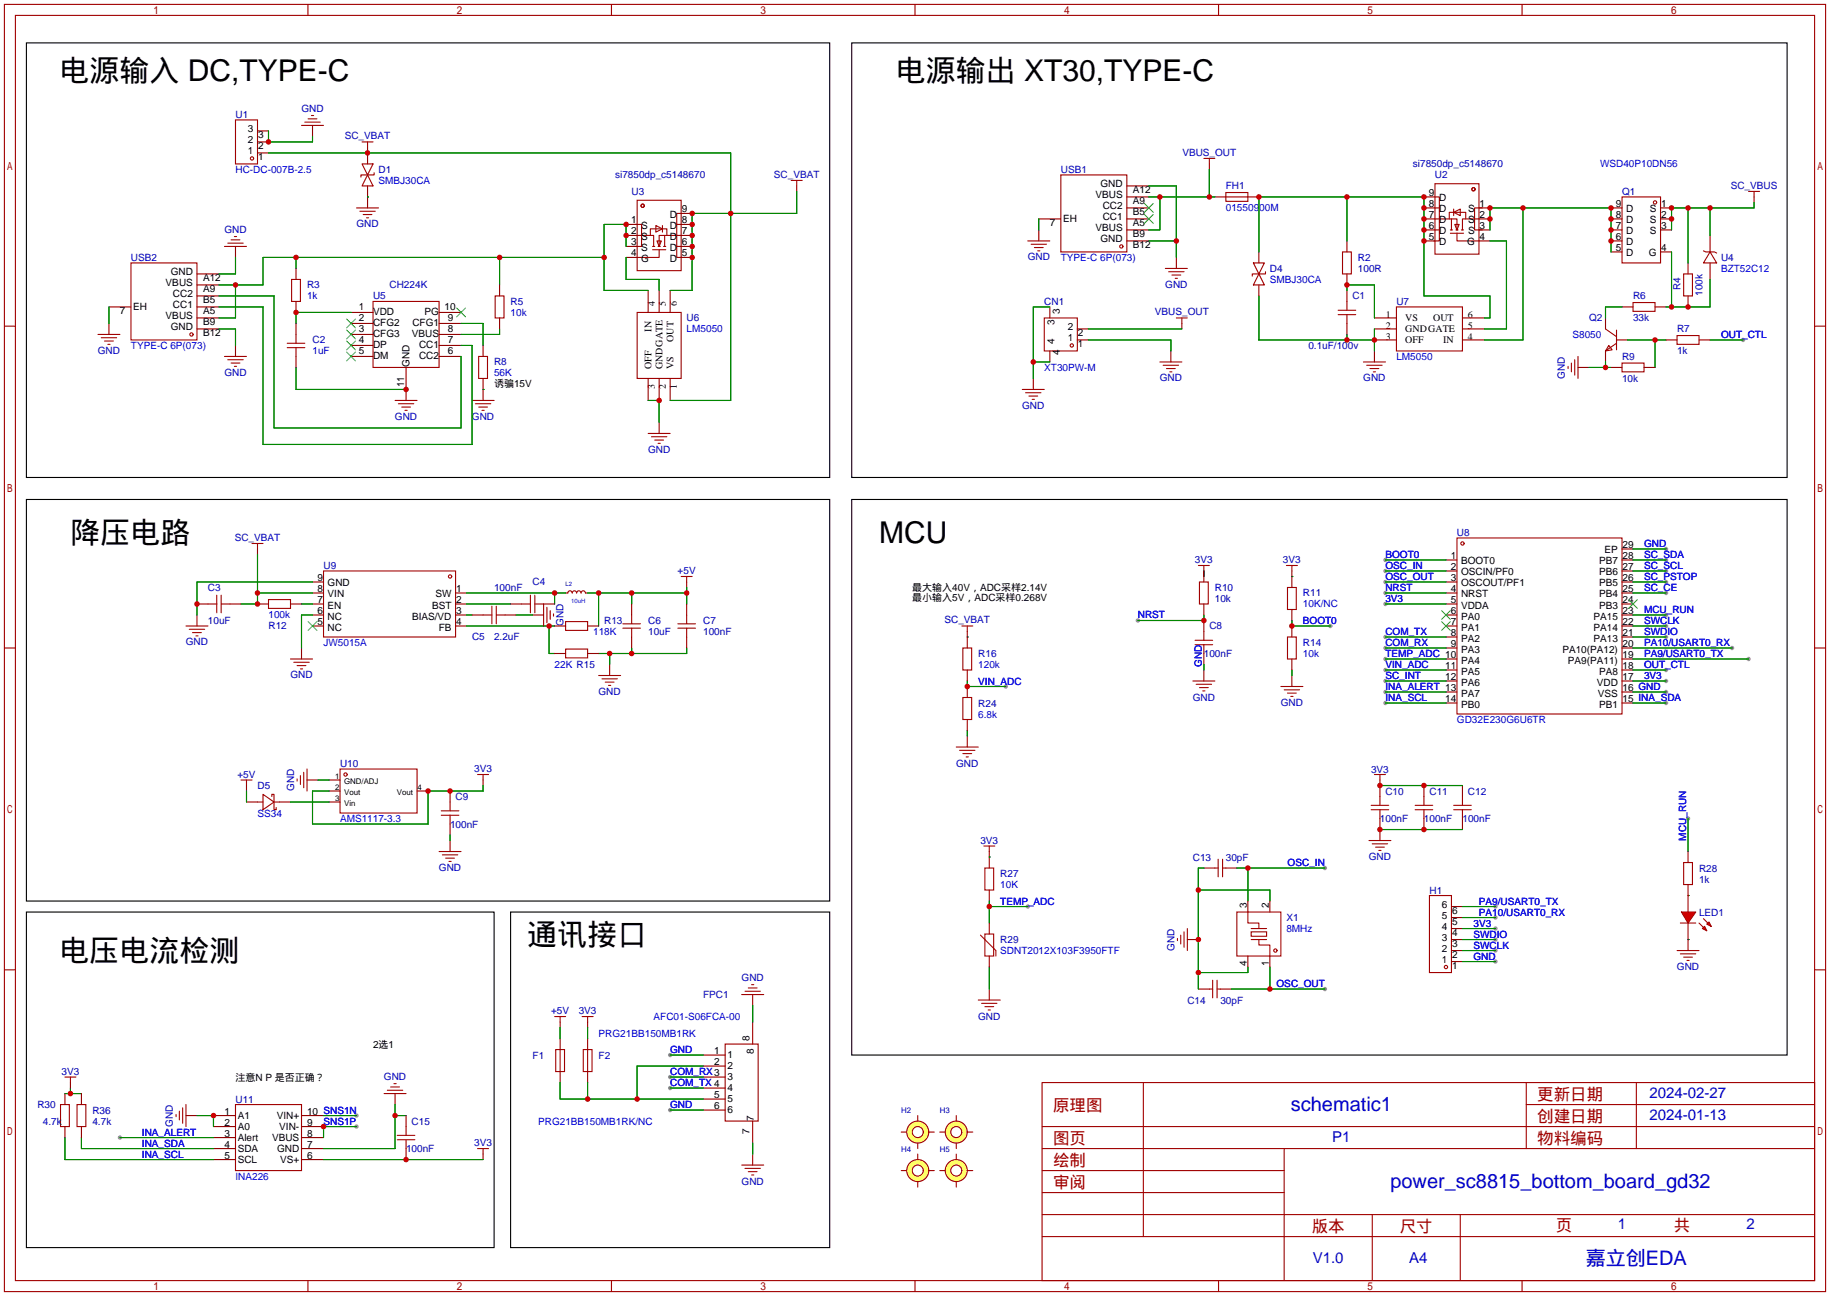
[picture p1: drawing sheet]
<svg xmlns="http://www.w3.org/2000/svg" width="422mm" height="299mm" viewBox="0 0 422 299" stroke-linecap="round" stroke-linejoin="round" font-family="sans-serif">
<g fill="#999">
<circle cx="384.6" cy="147.1" r=".51"/>
<circle cx="384.6" cy="144.5" r=".51"/>
<circle cx="262.6" cy="143.3" r=".51"/>
<circle cx="305.8" cy="228.3" r=".51"/>
<circle cx="305.8" cy="200.4" r=".51"/>
<circle cx="319.8" cy="134.4" r=".51"/>
<circle cx="319.8" cy="131.8" r=".51"/>
<circle cx="319.8" cy="129.3" r=".51"/>
<circle cx="319.8" cy="152.1" r=".51"/>
<circle cx="319.8" cy="154.7" r=".51"/>
<circle cx="319.8" cy="159.8" r=".51"/>
<circle cx="319.8" cy="157.2" r=".51"/>
<circle cx="319.8" cy="147.1" r=".51"/>
<circle cx="319.8" cy="149.6" r=".51"/>
<circle cx="384.6" cy="129.3" r=".51"/>
<circle cx="384.6" cy="131.8" r=".51"/>
<circle cx="307.1" cy="144.5" r=".51"/>
<circle cx="319.8" cy="136.9" r=".51"/>
<circle cx="319.8" cy="162.3" r=".51"/>
<circle cx="384.6" cy="159.8" r=".51"/>
<circle cx="384.6" cy="157.2" r=".51"/>
<circle cx="319.8" cy="139.4" r=".51"/>
<circle cx="384.6" cy="126.7" r=".51"/>
<circle cx="384.6" cy="162.3" r=".51"/>
<circle cx="384.6" cy="136.9" r=".51"/>
<circle cx="384.6" cy="134.4" r=".51"/>
<circle cx="384.6" cy="154.7" r=".51"/>
<circle cx="399.8" cy="149.6" r=".51"/>
<circle cx="403.6" cy="152.1" r=".51"/>
<circle cx="384.6" cy="142" r=".51"/>
<circle cx="402.3" cy="78.5" r=".51"/>
<circle cx="27.7" cy="262.6" r=".51"/>
<circle cx="154.7" cy="243.6" r=".51"/>
<circle cx="154.7" cy="256.3" r=".51"/>
<circle cx="154.7" cy="248.7" r=".51"/>
<circle cx="154.7" cy="251.2" r=".51"/>
<circle cx="82.3" cy="257.6" r=".51"/>
<circle cx="82.3" cy="260.1" r=".51"/>
<circle cx="389.6" cy="189" r=".51"/>
<circle cx="237.2" cy="209.3" r=".51"/>
<circle cx="232.2" cy="158.5" r=".51"/>
<circle cx="345.2" cy="216.9" r=".51"/>
<circle cx="345.2" cy="219.5" r=".51"/>
<circle cx="345.2" cy="222" r=".51"/>
<circle cx="345.2" cy="214.4" r=".51"/>
<circle cx="345.2" cy="211.8" r=".51"/>
<circle cx="345.2" cy="209.3" r=".51"/>
</g>
<g fill="none" stroke="#a10000" stroke-width=".25">
<path d="M1 1h420.4v297.2h-420.4zM3.6 3.6h415.2v292.1h-415.2zM71.1 1v2.6M141.1 1v2.6M211.2 1v2.6M281.3 1v2.6M351.3 1v2.6M1 75.3h2.6M418.8 75.3h2.6M276.6 130.6h2.5M277.9 130.6v1.2M296.9 130.6h2.6"/>
<path d="M298.2 130.6v1.2M336.3 124.2h38.1v40.6h-38.1zM1 149.6h2.6M275.3 157.2h5.1M275.8 148.8h4.1M275.8 147.8h4.1M276.1 158h3.6M276.9 158.7h2M277.6 159.5h.5M277.9 145.8v2M277.9 148.8v2.1M295.7 158.5h5"/>
<path d="M296.4 159.3h3.6M418.8 149.6h2.6M297.2 160h2M297.9 160.8h.5M317.2 178.8h2.6M318.5 178.8v1.3M281.2 198.4v4M282.2 198.4v4M316 194.1h5.1M316.5 186.9h4M316.5 185.9h4M316.7 194.8h3.6"/>
<path d="M317.5 195.6h2M318.3 196.3h.5M318.5 183.9v2M318.5 186.9v2.1M326.6 186.9h4.1M326.6 185.9h4.1M328.7 183.9v2M328.7 186.9v2.1M335.5 186.9h4.1M335.5 185.9h4.1M337.6 183.9v2M337.6 186.9v2.1"/>
<path d="M271.8 216.7v.5M272.5 215.9v2M273.3 215.1v3.6M274.1 214.4v5.1M280.4 200.4h.8M282.2 200.4h.8M387.1 219.5h5.1M1 223.9h2.6M279.1 228.3h.8M279.9 226.3v4.1M280.9 226.3v4.1M280.9 228.3h.8"/>
<path d="M387.9 220.2h3.5M388.6 221h2.1M389.4 221.7h.5M418.8 223.9h2.6M211.8 257.6v7.6M240.5 249.9h178.3v45.8h-178.3zM263.9 249.9v35.6M352.3 249.9v15.3M352.3 255h66.5M377.7 249.9v15.3M208 261.4h7.6M240.5 270.3h55.9"/>
<path d="M240.5 265.2h178.3M240.5 275.3h55.9M240.5 260.1h178.3M296.4 265.2v30.5M71.1 295.7v2.5M141.1 295.7v2.5M211.2 295.7v2.5M240.5 285.5h178.3M240.5 280.4h178.3M281.3 295.7v2.5M316.7 280.4v15.3M337.1 280.4v15.3"/>
<path d="M351.3 295.7v2.5"/>
<circle cx="337.6" cy="125.5" r=".38"/>
</g>
<g fill="none" stroke="#870000" stroke-width=".25">
<path d="M277.9 131.8v1.3M298.2 131.8v1.3M333.8 129.3h2.5M333.8 131.8h2.5M333.8 134.4h2.5M333.8 136.9h2.5M333.8 139.4h2.5M374.4 129.3h2.5M374.4 131.8h2.5M374.4 134.4h2.5M374.4 136.9h2.5M374.4 139.4h2.5"/>
<path d="M374.4 126.7h2.5M277.9 143.3v2.5M277.9 150.9v2.5M277.9 154.7v2.5M298.2 156v2.5M333.8 142h2.5M333.8 144.5h2.5M333.8 147.1h2.5M333.8 149.6h2.5M333.8 152.1h2.5M333.8 154.7h2.5M333.8 157.2h2.5"/>
<path d="M333.8 159.8h2.5M374.4 142h2.5M374.4 144.5h2.5M374.4 147.1h2.5M374.4 149.6h2.5M374.4 152.1h2.5M374.4 154.7h2.5M374.4 157.2h2.5M374.4 159.8h2.5M333.8 162.3h2.5M374.4 162.3h2.5M318.5 180.1v3.8"/>
<path d="M318.5 189v5.1M328.7 181.4v2.5M328.7 189v2.5M337.6 181.4v2.5M337.6 189v2.5M274.1 216.9h2.5M277.9 200.4h2.5M283 200.4h2.5M389.6 216.9v2.6M276.6 228.3h2.5M281.7 228.3h2.5"/>
</g>
<path d="M375.9 138.4l2.1 2.1M378 138.4l-2.1 2.1M332.7 141l2.1 2M332.7 143.5l2.1 2M334.8 141l-2.1 2M334.8 143.5l-2.1 2" fill="none" stroke="#3c3" stroke-width=".25"/>
<g fill="none" stroke="#008700" stroke-width=".25">
<path d="M277.9 131.8v1.3M298.2 133.1h.1M319.8 134.4h14M319.8 131.8h14M319.8 129.3h14M319.8 136.9h14M319.8 139.4h14M376.9 134.4h7.7M376.9 131.8h7.7M376.9 129.3h7.7M376.9 136.9h7.7M376.9 126.7h7.7"/>
<path d="M277.9 142v1.3h-15.3M298.2 143.3v1.2h8.9M298.2 154.7v1.3M319.8 147.1h14M319.8 152.1h14M319.8 154.7h14M319.8 159.8h14M319.8 157.2h14M319.8 149.6h14M376.9 147.1h7.7M376.9 144.5h7.7M376.9 152.1h26.7"/>
<path d="M376.9 154.7h7.7M376.9 159.8h7.7M376.9 157.2h7.7M376.9 149.6h22.9M376.9 142h7.7M319.8 162.3h14M376.9 162.3h7.7M318.5 181.4h19.1M318.5 191.5h19.1M276.6 205.5h16.5v2.5M277.9 200.4h-1.3v27.9M285.5 200.4h20.3"/>
<path d="M288 200.4v7.6M389.6 216.9h.1M389.6 206.8h.1M284.2 228.3h21.6M288 223.3v1.2h-11.4M293.1 223.3v5"/>
</g>
<circle cx="211.8" cy="261.4" r="2.54" fill="#ff6" stroke="#a10000" stroke-width=".25"/>
<circle cx="211.8" cy="261.4" r="1.27" fill="#fff" stroke="#a10000" stroke-width=".25"/>
<path d="M220.7 257.6v7.6M216.9 261.4h7.6" fill="none" stroke="#a10000" stroke-width=".25"/>
<circle cx="220.7" cy="261.4" r="2.54" fill="#ff6" stroke="#a10000" stroke-width=".25"/>
<circle cx="220.7" cy="261.4" r="1.27" fill="#fff" stroke="#a10000" stroke-width=".25"/>
<path d="M216.9 270.3h7.6M220.7 266.4v7.7" fill="none" stroke="#a10000" stroke-width=".25"/>
<circle cx="220.7" cy="270.3" r="2.54" fill="#ff6" stroke="#a10000" stroke-width=".25"/>
<circle cx="220.7" cy="270.3" r="1.27" fill="#fff" stroke="#a10000" stroke-width=".25"/>
<path d="M208 270.3h7.6M211.8 266.4v7.7" fill="none" stroke="#a10000" stroke-width=".25"/>
<circle cx="211.8" cy="270.3" r="2.54" fill="#ff6" stroke="#a10000" stroke-width=".25"/>
<circle cx="211.8" cy="270.3" r="1.27" fill="#fff" stroke="#a10000" stroke-width=".25"/>
<path d="M387.9 213.1h3.5" fill="none" stroke="#a10000" stroke-width=".25"/>
<g fill="#f00" stroke="#a10000" stroke-width=".25">
<path d="M388.1 210.6h3.3l-1.8 2.5z"/>
<path d="M394 213.4l.5-.5 .5 1z"/>
<path d="M392.9 214.4l.5-.5 .6 1z"/>
</g>
<g fill="none" stroke="#a10000" stroke-width=".25">
<path d="M54.4 27.7h5v10.1h-5zM69.6 29h5.1M70.4 28.2h3.5M71.1 27.4h2.1M71.9 26.7h.5M83.6 37.8h2.5l-1.3 2.6zM83.6 32.8h2.5M84.8 32.8v1.2M86.4 39.9v.5h-3.1v.5M277.9 36.6h2.5M279.1 36.6v1.2M51.8 56.9h5.1"/>
<path d="M52.6 56.1h3.5M53.3 55.4h2.1M54.1 54.6h.5M82.3 48h5.1M83.1 48.8h3.5M83.8 49.5h2.1M84.6 50.3h.5M84.8 40.4l1.3 2.5h-2.5zM146.3 51.8h1.8v5.1h-1.8M147.1 46.2h10.1v16.3h-10.1zM147.1 54.4h3.8v2.5M150.1 54.4v-1.6h3.8v1.6"/>
<path d="M150.6 56.9h.5M150.6 57.7h3.1M151.4 52.1l1.5 .7-1.5 .8zM151.6 55.6h1.1l-.6 1.3zM151.9 56.9h.5M152.1 57.7v1.7h-5M152.9 52.1v1.5M153.2 56.9h.5M153.4 54.4h-1.3v2.5M156.2 56.9h1M156.2 51.8h1M157.2 49.3h-1v10.1h1.3"/>
<path d="M157.2 54.4h-3.8v2.5M182.6 41.7h2.6M183.9 41.7v1.2M237.2 55.6h5.1M238 56.4h3.6M238.8 57.2h2M239.5 57.9h.5M244.9 40.4h15.2v17.8h-15.2zM283 44.5h5v2h-5zM283 45.5h5M309.9 58.2h2v5h-2zM331.2 42.4h10.2v16.3h-10.2z"/>
<path d="M331.2 45.5h1v10.1h-1.2M331.2 50.5h3.8v2.6M331.2 48h1M331.2 53.1h1M334.5 50.5v-1.5h3.8v1.5M334.8 53.8h3M334.8 53.1h.5M335 50.5h1.3v2.6M335.5 49l1.6-.7v1.5zM335.5 48.3v1.5M335.8 51.8h1l-.5 1.3zM336 53.1h.5"/>
<path d="M336.3 53.8v1.8h5.1M337.3 53.1h.5M341.4 50.5h-3.8v2.6M342.1 48h-1.7v5.1h1.7M374.4 45.5h8.9v15.2h-8.9zM393.2 57.9l.5 .3h2l.5 .2M394.7 58.2l1.5 2.5h-3zM403.6 44.2h2.5M404.9 44.2v1.3M22.6 77.2h5.1M23.4 78h3.5M24.1 78.7h2.1"/>
<path d="M24.9 79.5h.5M30.2 60.7h15.3v17.8h-15.3zM66.3 79.2h4.1M67.3 64.5h2v5.1h-2zM68.3 77.2v2M86.1 69.6h15.2v15.2h-15.2zM114.3 68.3h2v5.1h-2zM147.1 72.1h10.1v15.3h-10.1zM241 73.4h7.7v7.6h-7.7zM269 62h5.1M269.7 62.7h3.6M270.5 63.5h2"/>
<path d="M271.3 64.3h.5M271.5 73.4h2.6M272.8 73.4v1.3M289.3 60.7h2.5l-1.2 2.5zM290.6 63.2l1.2 2.6h-2.5zM292.1 62.7v.5h-3v.6M308.9 72.6h4M308.9 71.6h4M310.9 69.6v2M310.9 72.6v2.1M322.3 70.9h15.3v10.1h-15.3zM370.6 75.9l2.5 1.8"/>
<path d="M371.3 79.8l.8 1-1.5 .2zM373.1 79.2l-2.5 1.8M373.1 76.2v4.6M376.9 69.9h5.1v2h-5.1zM387.1 77.5h5.1v2h-5.1zM388.6 63.2h2.1v5.1h-2.1zM51.8 82.3h5.1M52.6 83.1h3.5M53.3 83.8h2.1M54.1 84.6h.5M66.3 80.3h4.1M68.3 80.3v2"/>
<path d="M91.2 92.5h5.1M91.9 93.2h3.6M92.7 94h2M93.5 94.7h.5M109 92.5h5M109.7 93.2h3.6M110.5 82.3h2v5.1h-2zM110.5 94h2M111.3 94.7h.5M236 89.9h5M236.7 90.7h3.6M237.5 91.4h2"/>
<path d="M238.3 92.2h.5M267.7 83.6h5.1M268.5 84.3h3.5M269.2 85.1h2.1M270 85.9h.5M314.7 83.6h5.1M315.5 84.3h3.5M316.2 85.1h2.1M317 85.9h.5M361.9 84.6v.5M362.7 83.8v2.1M363.5 83.1v3.5"/>
<path d="M364.2 82.3v5.1M374.4 83.8h5.1v2.1h-5.1zM149.6 100.1h5.1M150.4 100.8h3.5M151.1 101.6h2.1M151.9 102.4h.5M48 139.4h2M50 137.4v4.1M51.1 139.4h2M51.1 137.4v4.1M58.2 125.5h2.5M59.4 125.5v1.2"/>
<path d="M62 138.4h5.1v2.1h-5.1zM74.7 131.8h30.5v15.3h-30.5zM113.5 140v4M114.6 140v4M120.4 139.4h2M122.4 137.4v4.1M123.4 139.4h2.1v5.1M123.4 137.4v4.1M131.1 136.9a.51 .51 0 0 1 .5-.5 .51 .51 0 0 1 .5 .5 .51 .51 0 0 1 .5-.5 .51 .51 0 0 1 .5 .5 .51 .51 0 0 1 .5-.5 .51 .51 0 0 1 .5 .5 .51 .51 0 0 1 .5-.5 .51 .51 0 0 1 .5 .5M157.2 133.1h2.6M158.5 133.1v1.3M276.9 134.4h2v5h-2z"/>
<path d="M297.2 135.6h2v5.1h-2zM42.9 144.5h5.1M43.7 145.3h3.5M44.4 146h2.1M45.2 146.8h.5M67.1 152.1h5M67.8 152.9h3.6M68.6 153.7h2M69.3 154.4h.5M111.5 142h2M114.6 142h2M126.2 140.2v3.6"/>
<path d="M127 141v2M127.8 141.7v.5M130.6 149.9h5v2h-5zM130.6 143.5h5v2h-5zM138.2 156h5.1M138.9 156.7h3.6M139.7 157.5h2M140.5 158.2h.5M143.8 144h4M143.8 145h4M145.8 142v2M145.8 145v2.1"/>
<path d="M156.5 144h4M156.5 145h4M158.5 142v2M158.5 145v2.1M222 144.5h2.5M222.2 149.6h2.1v5.1h-2.1zM223.3 144.5v1.3M297.2 147.1h2v5h-2zM68.6 179.8v.5M69.3 179.1v2M70.1 178.3v3.6M70.9 177.5v5.1"/>
<path d="M78.5 177.5h17.8v10.2h-17.8zM110.2 178.8h2.6M111.5 178.8v1.3M220.7 172.5h5.1M221.5 173.2h3.5M222.2 161h2.1v5.1h-2.1zM222.2 174h2.1M223 174.8h.5M55.6 180.1h2.6M56.9 180.1v1.3M59.4 185.2h1.3M60.7 183.4l2.5 1.8-2.5 1.7z"/>
<path d="M62.7 183.9v-.5h.5v3.5h.6v-.5M63.2 185.2h1.3M101.3 196.6h5.1M101.9 188.2h4M101.9 187.2h4M102.1 197.4h3.6M102.9 198.1h2M103.6 198.9h.5M103.9 185.2v2M103.9 188.2v2M227.1 195.3h2.5M228.3 195.3v1.3"/>
<path d="M388.6 199.1h2.1v5.1h-2.1zM226.3 215.9l3.6 3.6v1.2M227.3 200.4h2.1v5.1h-2.1zM227.3 215.6h2.1v5.1h-2.1zM285.5 210.6h10.2v10.1h-10.2zM288 210.6v2.5h2.6v1.3M288.8 215.1h3.6v1.1h-3.6zM288.8 216.9h3.6M288.8 214.4h3.6M290.6 216.9v1.3h2.5v2.5M329.9 206.8h5.1v17.7h-5.1zM392.2 213.1l1 1"/>
<path d="M393.2 212.1l1 1M128 234.7h2.6M129.3 234.7v1.3M134.4 234.7h2.5M135.6 234.7v1.3M171.2 229.6h5.1M172 228.9h3.5M172.7 228.1h2.1M173.5 227.3h.5M225.8 230.9h5.1M226.6 231.6h3.5M227.3 232.4h2.1"/>
<path d="M228.1 233.2h.5M14 255h2v5.1h-2zM15 248.7h2.5M16.3 248.7v1.2M17.8 255h2v5.1h-2zM40.6 257.3v.5M41.4 256.5v2.1M42.2 255.8v3.5M42.9 255v5.1M54.4 255h15.2v15.3h-15.2zM88.6 252.5h5.1M89.4 251.7h3.6"/>
<path d="M90.2 251h2M90.9 250.2h.5M128.3 242.3h2v5.1h-2zM129.3 242.3v5.1M134.6 242.3h2.1v5.1h-2.1zM135.6 242.3v5.1M167.4 241h7.6v17.8h-7.6zM91.7 263.1h4.1M91.7 262.1h4.1M93.7 260.1v2M93.7 263.1v2.1M110.2 265.2h2.6"/>
<path d="M111.5 265.2v1.2M171.2 269h5.1M172 269.7h3.5M172.7 270.5h2.1M173.5 271.3h.5"/>
<circle cx="58.2" cy="36.6" r=".38"/>
<circle cx="148.3" cy="47.5" r=".38"/>
<circle cx="258.8" cy="56.9" r=".38"/>
<circle cx="340.1" cy="43.7" r=".38"/>
<circle cx="382" cy="46.7" r=".38"/>
<circle cx="44.2" cy="77.2" r=".38"/>
<circle cx="247.4" cy="79.8" r=".38"/>
<circle cx="103.9" cy="133.1" r=".38"/>
<circle cx="79.8" cy="178.8" r=".38"/>
<circle cx="294.4" cy="219.5" r=".38"/>
<circle cx="333.8" cy="223.3" r=".38"/>
</g>
<g fill="none" stroke="#870000" stroke-width=".25">
<path d="M59.4 35.3h2.6M59.4 32.8h2.6M59.4 30.2h2.6M72.1 29v2.5M84.8 34v3.8M279.1 37.8v1.3M54.4 56.9v2.5M84.8 42.9v5.1M144.5 51.8h2.6M144.5 54.4h2.6M144.5 56.9h2.6M144.5 59.4h2.6"/>
<path d="M157.2 49.3h2.6M157.2 51.8h2.6M157.2 54.4h2.6M157.2 56.9h2.6M157.2 59.4h2.6M183.9 42.9v1.3M239.8 50.5h5.1M239.8 53.1v2.5M260.1 50.5h5.1M260.1 42.9h5.1M260.1 45.5h5.1M260.1 48h5.1"/>
<path d="M260.1 53.1h5.1M260.1 55.6h5.1M271.5 59.4v2.6M280.4 45.5h2.6M288 45.5h2.6M290.6 58.2v2.5M310.9 55.6v2.6M328.7 50.5h2.5M328.7 45.5h2.5M328.7 48h2.5M328.7 53.1h2.5M328.7 55.6h2.5"/>
<path d="M341.4 50.5h2.5M341.4 48h2.5M341.4 53.1h2.5M341.4 55.6h2.5M371.9 50.5h2.5M371.9 48h2.5M371.9 53.1h2.5M371.9 55.6h2.5M371.9 58.2h2.5M383.3 50.5h2.5M383.3 48h2.5M383.3 53.1h2.5"/>
<path d="M383.3 58.2h2.5M394.7 54.4v3.8M404.9 45.5v1.2M25.1 70.9h5.1M25.1 74.7v2.5M45.5 70.9h5M45.5 63.2h5M45.5 65.8h5M45.5 68.3h5M45.5 73.4h5M45.5 75.9h5M54.4 79.8v2.5"/>
<path d="M68.3 62v2.5M68.3 69.6v2.5M68.3 74.7v2.5M81 72.1h5.1M81 74.7h5.1M81 77.2h5.1M81 79.8h5.1M101.3 72.1h5.1M101.3 74.7h5.1M101.3 77.2h5.1M101.3 79.8h5.1M111.5 79.8v2.5"/>
<path d="M115.3 65.8v2.5M115.3 73.4v2.5M149.6 67.1v5M152.1 67.1v5M154.7 67.1v5M242.3 70.9v2.5M248.7 75.9h2.5M248.7 78.5h2.5M272.8 74.7v1.2M290.6 65.8v2.5M310.9 63.2v2.6M310.9 67.1v2.5"/>
<path d="M310.9 74.7v2.5M317.2 73.4h5.1M317.2 75.9h5.1M317.2 78.5h5.1M337.6 73.4h5M337.6 75.9h5M337.6 78.5h5M370.6 73.4v2.5M373.1 78.5h2.6M374.4 70.9h2.5M382 70.9h2.6M384.6 78.5h2.5"/>
<path d="M389.6 60.7v2.5M389.6 68.3v2.6M392.2 78.5h2.5M394.7 60.7v3.8M68.3 82.3v2.5M81 82.3h5.1M93.7 84.8v7.7M101.3 82.3h5.1M111.5 87.4v5.1M149.6 87.4v5.1M152.1 87.4v5.1M152.1 97.5v2.6"/>
<path d="M154.7 87.4v5.1M238.5 87.4v2.5M242.3 81v2.6M270.3 81v2.6M317.2 81v2.6M364.2 84.8h2.6M370.6 81v2.6M371.9 84.8h2.5M379.5 84.8h2.5M45.5 139.4h2.5M53.1 139.4h2.5M59.4 139.4h2.6"/>
<path d="M59.4 126.7v1.3M67.1 139.4h2.5M72.1 136.9h2.6M72.1 139.4h2.6M72.1 134.4h2.6M105.2 136.9h2.5M105.2 139.4h2.5M117.9 139.4h2.5M125.5 139.4h2.5M130.6 136.9h.5M135.1 136.9h.5M145.8 139.4v2.6"/>
<path d="M158.5 134.4v1.2M158.5 139.4v2.6M277.9 131.8v2.6M277.9 139.4v2.6M298.2 133.1v2.5M45.5 142v2.5M69.6 149.6v2.5M72.1 142h2.6M72.1 144.5h2.6M105.2 142h2.5M105.2 144.5h2.5M109 142h2.5"/>
<path d="M116.6 142h2.5M122.9 142h2.6M128 144.5h2.6M128 150.9h2.6M135.6 144.5h2.6M135.6 150.9h2.6M140.7 153.4v2.6M145.8 147.1v2.5M158.5 147.1v2.5M223.3 145.8v3.8M223.3 154.7v2.5M223.3 158.5v2.5"/>
<path d="M298.2 140.7v2.6M298.2 144.5v2.6M298.2 152.1v2.6M223.3 166.1v2.6M223.3 169.9v2.6M56.9 185.2h2.5M56.9 181.4v1.2M64.5 185.2h2.6M70.9 180.1h2.5M75.9 180.1h2.6M75.9 182.6h2.6M75.9 185.2h2.6"/>
<path d="M96.3 182.6h2.5M103.9 182.6v2.6M103.9 190.2v2.6M103.9 194.1v2.5M111.5 180.1v1.3M228.3 196.6v3.8M389.6 196.6v2.5M228.3 205.5v2.5M228.3 213.1v2.5M288 208v2.6M293.1 208v2.6M335 219.5h2.6"/>
<path d="M335 216.9h2.6M335 214.4h2.6M335 211.8h2.6M335 209.3h2.6M389.6 204.2v6.4M389.6 213.1v3.8M129.3 236v1.2M129.3 239.8v2.5M135.6 236v1.2M135.6 239.8v2.5M173.7 229.6v2.6M173.7 236v5"/>
<path d="M228.3 220.7v2.6M228.3 228.3v2.6M288 220.7v2.6M293.1 220.7v2.6M335 222h2.6M15 252.5v2.5M16.3 249.9v1.3M18.8 252.5v2.5M42.9 257.6h2.6M49.3 257.6h5.1M69.6 257.6h5.1M91.2 252.5v2.5"/>
<path d="M93.7 257.6v2.5M129.3 247.4v2.5M135.6 247.4v2.5M162.3 243.6h5.1M162.3 246.1h5.1M162.3 248.7h5.1M162.3 251.2h5.1M162.3 253.7h5.1M162.3 256.3h5.1M173.7 258.8v5.1M15 260.1v2.5M18.8 260.1v2.5"/>
<path d="M49.3 260.1h5.1M49.3 262.6h5.1M49.3 265.2h5.1M49.3 267.7h5.1M69.6 260.1h5.1M69.6 262.6h5.1M69.6 265.2h5.1M69.6 267.7h5.1M93.7 265.2v2.5M111.5 266.4v1.3M173.7 266.4v2.6"/>
</g>
<g fill="none" stroke="#008700" stroke-width=".25">
<path d="M62 30.2v2.6h10.1v-1.3M62 35.3h106.7v57.2h-14M279.1 39.1v6.4M54.4 59.4v3.8h-3.9M68.3 59.4v2.6M84.8 45.5h.1M115.3 59.4v6.4M139.4 59.4h-78.7v6.4h-10.2M144.5 56.9v-5.1h-5.1v15.3h10.2M144.5 59.4v5.1h7.6v2.6M183.9 44.2v5.1h-24.1v17.8h-5.1M239.8 50.5v2.6"/>
<path d="M265.2 55.6h6.3M265.2 42.9h6.3v16.5M265.2 45.5h15.2M267.7 45.5v7.6h-2.5M290.6 58.2v-12.7h38.1v22.8h15.2v5.1h-1.3M310.9 45.5v10.1M343.9 55.6h3.8v20.3h-5.1M343.9 53.1v-5.1h28v10.2M351.5 48v30.5h-8.9M385.8 58.2v12.7M389.6 48v12.7M394.7 48v6.4"/>
<path d="M404.9 46.7v1.3h-19.1v5.1M25.1 70.9v3.8M50.5 75.9h3.9v3.9M50.5 70.9h10.2v31.7h48.3v-22.8h-2.6M50.5 68.3h12.7v30.5h43.2v-16.5M54.4 65.8v7.6h-3.9M81 72.1h-12.7v2.6M106.4 74.7h5.1v5.1M115.3 75.9v1.3h-8.9M242.3 70.9h-3.8v16.5M251.2 75.9h21.6M251.2 78.5h19.1v2.5"/>
<path d="M290.6 68.3v10.2h26.6M310.9 67.1v-1.3h6.3v7.6M310.9 77.2v1.3M317.2 75.9v5.1M374.4 70.9h-3.8v2.5M375.7 78.5h8.9M382 78.5v6.3M394.7 78.5h7.6M394.7 64.5v6.4h-10.1M68.3 84.8v5.1h25.4M111.5 89.9h.1M149.6 92.5h2.5v5"/>
<path d="M238.5 83.6h3.8M366.8 84.8h5.1M370.6 83.6v1.2M59.4 128v11.4h-3.8M59.4 136.9h12.7M69.6 139.4h2.5M72.1 134.4h-26.6v7.6M107.7 139.4h10.2M107.7 136.9h22.9M128 136.9v2.5M135.6 136.9h22.9M138.2 136.9v7.6"/>
<path d="M145.8 136.9v2.5M158.5 135.6v3.8M72.1 142h-2.5v7.6M107.7 144.5h20.3M107.7 142h1.3M119.1 142h3.8M126.7 144.5v6.4h1.3M140.7 150.9v2.5M145.8 149.6v1.3M158.5 149.6v1.3h-20.3M223.3 147.1h.1M223.3 157.2v1.3h8.9"/>
<path d="M277.9 153.4v1.3M223.3 168.7v1.2M56.9 182.6v2.6M67.1 185.2h8.8M73.4 180.1h2.5M103.9 192.8v1.3M111.5 181.4v1.2h-12.7v7.6h-26.7v-7.6h3.8M228.3 197.9h.1M389.6 189v7.6M228.3 208v5.1M228.3 209.3h8.9M337.6 209.3h7.6"/>
<path d="M337.6 216.9h7.6M337.6 219.5h7.6M337.6 214.4h7.6M337.6 211.8h7.6M129.3 237.2v2.6M135.6 237.2v2.6M173.7 232.2v3.8M228.3 223.3v5M337.6 222h7.6M15 252.5h3.8M16.3 251.2v1.3M45.5 257.6h3.8v2.5"/>
<path d="M74.7 257.6h7.6M91.2 255v10.2h-16.5M91.2 257.6h2.5M129.3 249.9v3.8h33M135.6 249.9v3.8M154.7 243.6h7.6M154.7 256.3h7.6M154.7 248.7h7.6M154.7 251.2h7.6M162.3 246.1h-15.2v7.6M15 262.6v5.1h34.3M18.8 262.6v2.6h30.5"/>
<path d="M27.7 262.6h21.6M74.7 267.7h36.8M82.3 260.1h-7.6v2.5M173.7 263.9v2.5"/>
</g>
<g fill="none" stroke="#3c3" stroke-width=".25">
<path d="M264.2 49.5l2 2.1M264.2 47l2 2M266.2 49.5l-2 2.1M266.2 47l-2 2M80 73.7l2 2M80 76.2l2 2M80 78.7l2 2.1M82 73.7l-2 2M82 76.2l-2 2M82 78.7l-2 2.1M105.4 71.1l2 2.1M107.4 71.1l-2 2.1"/>
<path d="M80 81.3l2 2M82 81.3l-2 2M71.1 143.5l2.1 2M73.2 143.5l-2.1 2"/>
</g>
<path d="M6.1 9.9h185.4v100.3h-185.4zM196.6 9.9h215.9v100.3h-215.9zM6.1 115.3h185.4v92.7h-185.4zM196.6 115.3h215.9v128.3h-215.9zM6.1 210.6h107.9v77.4h-107.9zM117.9 210.6h73.6v77.4h-73.6z" fill="none" stroke="#000" stroke-width=".25"/>
<g fill="#c00">
<circle cx="277.9" cy="143.3" r=".63"/>
<circle cx="328.7" cy="181.4" r=".63"/>
<circle cx="318.5" cy="181.4" r=".63"/>
<circle cx="328.7" cy="191.5" r=".63"/>
<circle cx="318.5" cy="191.5" r=".63"/>
<circle cx="276.6" cy="224.5" r=".63"/>
<circle cx="276.6" cy="205.5" r=".63"/>
<circle cx="276.6" cy="216.9" r=".63"/>
<circle cx="293.1" cy="228.3" r=".63"/>
<circle cx="288" cy="200.4" r=".63"/>
<circle cx="298.2" cy="144.5" r=".63"/>
<circle cx="103.9" cy="182.6" r=".63"/>
<circle cx="98.8" cy="182.6" r=".63"/>
<circle cx="93.7" cy="89.9" r=".63"/>
<circle cx="68.3" cy="72.1" r=".63"/>
<circle cx="62" cy="32.8" r=".63"/>
<circle cx="271.5" cy="55.6" r=".63"/>
<circle cx="317.2" cy="78.5" r=".63"/>
<circle cx="310.9" cy="78.5" r=".63"/>
<circle cx="310.9" cy="65.8" r=".63"/>
<circle cx="371.9" cy="48" r=".63"/>
<circle cx="351.5" cy="48" r=".63"/>
<circle cx="343.9" cy="48" r=".63"/>
<circle cx="343.9" cy="50.5" r=".63"/>
<circle cx="371.9" cy="50.5" r=".63"/>
<circle cx="371.9" cy="53.1" r=".63"/>
<circle cx="371.9" cy="55.6" r=".63"/>
<circle cx="382" cy="78.5" r=".63"/>
<circle cx="370.6" cy="84.8" r=".63"/>
<circle cx="389.6" cy="70.9" r=".63"/>
<circle cx="385.8" cy="70.9" r=".63"/>
<circle cx="267.7" cy="45.5" r=".63"/>
<circle cx="279.1" cy="45.5" r=".63"/>
<circle cx="290.6" cy="45.5" r=".63"/>
<circle cx="310.9" cy="45.5" r=".63"/>
<circle cx="328.7" cy="45.5" r=".63"/>
<circle cx="328.7" cy="48" r=".63"/>
<circle cx="328.7" cy="50.5" r=".63"/>
<circle cx="328.7" cy="53.1" r=".63"/>
<circle cx="328.7" cy="55.6" r=".63"/>
<circle cx="394.7" cy="48" r=".63"/>
<circle cx="389.6" cy="48" r=".63"/>
<circle cx="385.8" cy="48" r=".63"/>
<circle cx="385.8" cy="50.5" r=".63"/>
<circle cx="45.5" cy="139.4" r=".63"/>
<circle cx="128" cy="136.9" r=".63"/>
<circle cx="126.7" cy="144.5" r=".63"/>
<circle cx="140.7" cy="150.9" r=".63"/>
<circle cx="145.8" cy="150.9" r=".63"/>
<circle cx="158.5" cy="136.9" r=".63"/>
<circle cx="145.8" cy="136.9" r=".63"/>
<circle cx="138.2" cy="136.9" r=".63"/>
<circle cx="16.3" cy="252.5" r=".63"/>
<circle cx="49.3" cy="257.6" r=".63"/>
<circle cx="91.2" cy="257.6" r=".63"/>
<circle cx="74.7" cy="260.1" r=".63"/>
<circle cx="59.4" cy="136.9" r=".63"/>
<circle cx="59.4" cy="139.4" r=".63"/>
<circle cx="93.7" cy="267.7" r=".63"/>
<circle cx="228.3" cy="209.3" r=".63"/>
<circle cx="223.3" cy="158.5" r=".63"/>
<circle cx="84.8" cy="35.3" r=".63"/>
<circle cx="168.7" cy="49.3" r=".63"/>
<circle cx="159.8" cy="49.3" r=".63"/>
<circle cx="159.8" cy="51.8" r=".63"/>
<circle cx="159.8" cy="54.4" r=".63"/>
<circle cx="159.8" cy="56.9" r=".63"/>
<circle cx="159.8" cy="59.4" r=".63"/>
<circle cx="152.1" cy="92.5" r=".63"/>
<circle cx="139.4" cy="59.4" r=".63"/>
<circle cx="144.5" cy="51.8" r=".63"/>
<circle cx="144.5" cy="54.4" r=".63"/>
<circle cx="115.3" cy="59.4" r=".63"/>
<circle cx="68.3" cy="59.4" r=".63"/>
<circle cx="54.4" cy="65.8" r=".63"/>
<circle cx="147.1" cy="253.7" r=".63"/>
<circle cx="135.6" cy="253.7" r=".63"/>
<circle cx="238.5" cy="83.6" r=".63"/>
</g>
<g font-size="6.9">
<text x="13.7" y="18.7">电源输入 DC,TYPE-C</text>
<text x="206.8" y="18.7">电源输出 XT30,TYPE-C</text>
<text x="16.3" y="125.4">降压电路</text>
<text x="202.9" y="125.4">MCU</text>
<text x="13.7" y="221.9">电压电流检测</text>
<text x="121.7" y="218.1">通讯接口</text>
</g>
<g font-size="4.6" fill="#000080">
<text x="297.9" y="256.4">schematic1</text>
<text x="320.9" y="274.2">power_sc8815_bottom_board_gd32</text>
<text x="366" y="292">嘉立创EDA</text>
</g>
<g font-size="3.8" fill="#a00000">
<text x="243.1" y="256.5">原理图</text>
<text x="354.8" y="254">更新日期</text>
<text x="354.8" y="259.1">创建日期</text>
<text x="243.1" y="269.2">绘制</text>
<text x="243.1" y="264.2">图页</text>
<text x="354.8" y="264.2">物料编码</text>
<text x="243.1" y="274.3">审阅</text>
<text x="302.8" y="284.5">版本</text>
<text x="323.1" y="284.5">尺寸</text>
<text x="359.2" y="284.2">页</text>
<text x="386.3" y="284.2">共</text>
</g>
<g font-size="3.5" fill="#000080">
<text x="380.7" y="253.5">2024-02-27</text>
<text x="307.5" y="263.7">P1</text>
<text x="380.7" y="258.6">2024-01-13</text>
<text x="373.4" y="283.7">1</text>
<text x="403.2" y="283.7">2</text>
<text x="303" y="291.6">V1.0</text>
<text x="325.3" y="291.6">A4</text>
</g>
<g font-size="2.3" fill="#000080">
<text x="54.4" y="27.2">U1</text>
<text x="69.6" y="25.8">GND</text>
<text x="79.6" y="32.2">SC_VBAT</text>
<text x="272.9" y="36">VBUS_OUT</text>
<text x="87.4" y="39.9">D1</text>
<text x="142" y="41.2">si7850dp_c5148670</text>
<text x="178.6" y="41.1">SC_VBAT</text>
<text x="244.9" y="39.9">USB1</text>
<text x="326.1" y="38.7">si7850dp_c5148670</text>
<text x="331.2" y="41.2">U2</text>
<text x="145.8" y="45">U3</text>
<text x="283" y="43.7">FH1</text>
<text x="374.4" y="45">Q1</text>
<text x="399.5" y="43.6">SC_VBUS</text>
<text x="51.8" y="53.8">GND</text>
<text x="82.3" y="52.5">GND</text>
<text x="30.2" y="60.2">USB2</text>
<text x="237.2" y="60.1">GND</text>
<text x="293.1" y="62.8">D4</text>
<text x="313.4" y="60.2">R2</text>
<text x="313.4" y="62.8">100R</text>
<text x="397.3" y="60.2">U4</text>
<text x="70.9" y="66.6">R3</text>
<text x="86.1" y="69.1">U5</text>
<text x="89.9" y="66.6">CH224K</text>
<text x="117.9" y="70.4">R5</text>
<text x="241" y="70.4">CN1</text>
<text x="269" y="66.5">GND</text>
<text x="312.2" y="69.1">C1</text>
<text x="322.3" y="70.4">U7</text>
<text x="376.9" y="69.1">R6</text>
<text x="387.9" y="67.1" transform="rotate(-90 387.9 67.1)">R4</text>
<text x="393" y="68.3" transform="rotate(-90 393 68.3)">100k</text>
<text x="158.5" y="74.2">U6</text>
<text x="266.6" y="72.8">VBUS_OUT</text>
<text x="366.8" y="74.2">Q2</text>
<text x="376.9" y="74.2">33k</text>
<text x="387.1" y="76.8">R7</text>
<text x="22.6" y="81.7">GND</text>
<text x="72.1" y="79.3">C2</text>
<text x="302" y="80.6">0.1uF/100v</text>
<text x="374.4" y="83.1">R9</text>
<text x="387.1" y="81.8">1k</text>
<text x="51.8" y="86.8">GND</text>
<text x="114" y="84.4">R8</text>
<text x="267.7" y="88.1">GND</text>
<text x="314.7" y="88.1">GND</text>
<text x="361.2" y="87.4" transform="rotate(-90 361.2 87.4)">GND</text>
<text x="374.4" y="88.2">10k</text>
<text x="235.9" y="94.4">GND</text>
<text x="91.2" y="97">GND</text>
<text x="108.9" y="97">GND</text>
<text x="149.6" y="104.6">GND</text>
<text x="54.2" y="124.9">SC_VBAT</text>
<text x="336.3" y="123.7">U8</text>
<text x="74.7" y="131.4">U9</text>
<text x="275.8" y="130.1">3V3</text>
<text x="296.1" y="130">3V3</text>
<text x="48" y="136.4">C3</text>
<text x="114" y="136.4">100nF</text>
<text x="122.9" y="135.2">C4</text>
<text x="156.4" y="132.5">+5V</text>
<text x="280.4" y="136.4">R10</text>
<text x="300.7" y="137.7">R11</text>
<text x="218" y="143.9">SC_VBAT</text>
<text x="280.4" y="139">10k</text>
<text x="42.9" y="149">GND</text>
<text x="48" y="144.1">10uF</text>
<text x="62" y="145.3">R12</text>
<text x="109" y="147.9">C5</text>
<text x="114" y="147.9">2.2uF</text>
<text x="130.1" y="144.6" transform="rotate(-90 130.1 144.6)">GND</text>
<text x="139.4" y="144.1">R13</text>
<text x="149.6" y="144.1">C6</text>
<text x="149.6" y="146.6">10uF</text>
<text x="162.3" y="144.1">C7</text>
<text x="162.3" y="146.6">100nF</text>
<text x="279.1" y="145.3">C8</text>
<text x="300.7" y="149.1">R14</text>
<text x="225.8" y="151.7">R16</text>
<text x="277.9" y="151.7">100nF</text>
<text x="67" y="156.6">GND</text>
<text x="138.2" y="160.5">GND</text>
<text x="275.3" y="161.7">GND</text>
<text x="225.8" y="163.1">R24</text>
<text x="295.6" y="163">GND</text>
<text x="54.8" y="179.5">+5V</text>
<text x="78.5" y="177.1">U10</text>
<text x="109.5" y="178.2">3V3</text>
<text x="220.7" y="177">GND</text>
<text x="316.5" y="178.4">3V3</text>
<text x="59.4" y="182.2">D5</text>
<text x="67.9" y="182.7" transform="rotate(-90 67.9 182.7)">GND</text>
<text x="105.2" y="184.7">C9</text>
<text x="319.8" y="183.4">C10</text>
<text x="329.9" y="183.4">C11</text>
<text x="338.8" y="183.4">C12</text>
<text x="103.9" y="191.1">100nF</text>
<text x="318.5" y="189.8">100nF</text>
<text x="328.7" y="189.8">100nF</text>
<text x="337.6" y="189.8">100nF</text>
<text x="226.3" y="194.7">3V3</text>
<text x="101.3" y="201.1">GND</text>
<text x="230.9" y="202.5">R27</text>
<text x="275.3" y="198.7">C13</text>
<text x="283" y="198.7">30pF</text>
<text x="316" y="198.6">GND</text>
<text x="392.2" y="201.2">R28</text>
<text x="392.2" y="203.8">1k</text>
<text x="329.9" y="206.3">H1</text>
<text x="296.9" y="212.6">X1</text>
<text x="392.2" y="211.4">LED1</text>
<text x="230.9" y="217.7">R29</text>
<text x="271.1" y="219.5" transform="rotate(-90 271.1 219.5)">GND</text>
<text x="171.2" y="226.5">GND</text>
<text x="387.1" y="224">GND</text>
<text x="162.3" y="230.4">FPC1</text>
<text x="274.1" y="231.7">C14</text>
<text x="281.7" y="231.7">30pF</text>
<text x="127.2" y="234.1">+5V</text>
<text x="133.6" y="234.1">3V3</text>
<text x="225.8" y="235.4">GND</text>
<text x="122.9" y="244.4">F1</text>
<text x="138.2" y="244.4">F2</text>
<text x="14.2" y="248.1">3V3</text>
<text x="88.6" y="249.4">GND</text>
<text x="8.6" y="255.8">R30</text>
<text x="21.3" y="257.1">R36</text>
<text x="54.4" y="254.6">U11</text>
<text x="9.9" y="259.6">4.7k</text>
<text x="21.3" y="259.6">4.7k</text>
<text x="39.9" y="260.1" transform="rotate(-90 39.9 260.1)">GND</text>
<text x="95" y="259.6">C15</text>
<text x="93.7" y="266">100nF</text>
<text x="109.5" y="264.6">3V3</text>
<text x="171.2" y="273.5">GND</text>
</g>
<g font-size="2.3">
<text x="57.2" y="35.7">1</text>
<text x="57.2" y="33.1">2</text>
<text x="57.2" y="30.6">3</text>
<text x="59.6" y="34.4">2</text>
<text x="59.6" y="31.8">3</text>
<text x="59.6" y="36.9">1</text>
<text x="252.9" y="45.8">VBUS</text>
<text x="254" y="43.3">GND</text>
<text x="261.5" y="44.5">A12</text>
<text x="261.5" y="47.1">A9</text>
<text x="329.8" y="45.2">9</text>
<text x="329.8" y="47.8">8</text>
<text x="332.2" y="46.5">D</text>
<text x="341.5" y="47.8">1</text>
<text x="373" y="47.8">9</text>
<text x="383.4" y="47.8">1</text>
<text x="145.7" y="51.6">1</text>
<text x="148" y="52.9">S</text>
<text x="154.6" y="50.3">D</text>
<text x="154.6" y="52.9">D</text>
<text x="157.4" y="49">9</text>
<text x="157.4" y="51.6">8</text>
<text x="242.3" y="52.2">7</text>
<text x="245.4" y="51.1">EH</text>
<text x="252.9" y="53.4">VBUS</text>
<text x="254.5" y="50.9">CC1</text>
<text x="254.5" y="48.4">CC2</text>
<text x="261.5" y="52.2">A5</text>
<text x="261.5" y="49.6">B5</text>
<text x="329.8" y="50.3">7</text>
<text x="329.8" y="52.9">6</text>
<text x="332.2" y="49">D</text>
<text x="332.2" y="51.6">D</text>
<text x="338.9" y="51.6">S</text>
<text x="338.9" y="49">S</text>
<text x="341.5" y="52.9">3</text>
<text x="341.5" y="50.3">2</text>
<text x="373" y="52.9">7</text>
<text x="373" y="50.3">8</text>
<text x="375.3" y="51.6">D</text>
<text x="375.3" y="49">D</text>
<text x="380.8" y="49">S</text>
<text x="380.8" y="51.6">S</text>
<text x="383.4" y="50.3">2</text>
<text x="383.4" y="52.9">3</text>
<text x="145.7" y="59.2">4</text>
<text x="145.7" y="56.7">3</text>
<text x="145.7" y="54.1">2</text>
<text x="148" y="57.9">S</text>
<text x="148" y="55.4">S</text>
<text x="154.6" y="55.4">D</text>
<text x="154.6" y="57.9">D</text>
<text x="157.4" y="54.1">7</text>
<text x="157.4" y="56.7">6</text>
<text x="157.4" y="59.2">5</text>
<text x="254" y="56">GND</text>
<text x="261.5" y="54.7">B9</text>
<text x="261.5" y="57.2">B12</text>
<text x="329.8" y="55.4">5</text>
<text x="332.2" y="54.1">D</text>
<text x="332.2" y="56.7">D</text>
<text x="338.6" y="56.7">G</text>
<text x="338.9" y="54.1">S</text>
<text x="341.5" y="55.4">4</text>
<text x="373" y="57.9">5</text>
<text x="373" y="55.4">6</text>
<text x="375.3" y="59.2">D</text>
<text x="375.3" y="56.7">D</text>
<text x="375.3" y="54.1">D</text>
<text x="380.5" y="59.2">G</text>
<text x="380.8" y="54.1">S</text>
<text x="383.4" y="57.9">4</text>
<text x="39.4" y="63.6">GND</text>
<text x="46.9" y="64.9">A12</text>
<text x="148" y="60.5">G</text>
<text x="154.6" y="60.5">D</text>
<text x="30.7" y="71.5">EH</text>
<text x="38.2" y="66.1">VBUS</text>
<text x="39.9" y="71.2">CC1</text>
<text x="39.9" y="68.7">CC2</text>
<text x="46.9" y="67.4">A9</text>
<text x="46.9" y="69.9">B5</text>
<text x="82.8" y="71.7">1</text>
<text x="102.6" y="71.7">10</text>
<text x="151.2" y="70.6" transform="rotate(-90 151.2 70.6)">4</text>
<text x="153.7" y="70.6" transform="rotate(-90 153.7 70.6)">5</text>
<text x="156.3" y="70.6" transform="rotate(-90 156.3 70.6)">6</text>
<text x="27.7" y="72.5">7</text>
<text x="38.2" y="73.8">VBUS</text>
<text x="39.4" y="76.3">GND</text>
<text x="46.9" y="72.5">A5</text>
<text x="46.9" y="75">B9</text>
<text x="46.9" y="77.6">B12</text>
<text x="82.8" y="74.2">2</text>
<text x="82.8" y="76.8">3</text>
<text x="86.1" y="72.8">VDD</text>
<text x="86.1" y="75.4">CFG2</text>
<text x="86.1" y="77.9">CFG3</text>
<text x="95.1" y="77.9">VBUS</text>
<text x="95.2" y="75.4">CFG1</text>
<text x="98" y="72.8">PG</text>
<text x="103.4" y="76.8">8</text>
<text x="103.4" y="74.2">9</text>
<text x="150.4" y="76.6" transform="rotate(-90 150.4 76.6)">IN</text>
<text x="243.4" y="75.1" transform="rotate(-90 243.4 75.1)">3</text>
<text x="244.6" y="72.6" transform="rotate(-90 244.6 72.6)">3</text>
<text x="246.4" y="76.3">2</text>
<text x="248.8" y="77.6">2</text>
<text x="319.9" y="73.5">1</text>
<text x="319.9" y="76">2</text>
<text x="324.4" y="74.1">VS</text>
<text x="324.4" y="76.6">GNDGATE</text>
<text x="330.8" y="74.1">OUT</text>
<text x="338.8" y="76">5</text>
<text x="338.8" y="73.5">6</text>
<text x="82.8" y="79.3">4</text>
<text x="82.8" y="81.8">5</text>
<text x="86.1" y="80.4">DP</text>
<text x="86.1" y="83">DM</text>
<text x="96.7" y="83">CC2</text>
<text x="96.7" y="80.4">CC1</text>
<text x="103.4" y="81.8">6</text>
<text x="103.4" y="79.3">7</text>
<text x="155.5" y="78.9" transform="rotate(-90 155.5 78.9)">OUT</text>
<text x="243.4" y="79.4" transform="rotate(-90 243.4 79.4)">4</text>
<text x="244.6" y="82" transform="rotate(-90 244.6 82)">4</text>
<text x="246.4" y="78.8">1</text>
<text x="248.8" y="80.1">1</text>
<text x="319.9" y="78.5">3</text>
<text x="324.4" y="79.2">OFF</text>
<text x="333.1" y="79.2">IN</text>
<text x="338.8" y="78.5">4</text>
<text x="93.3" y="89.4" transform="rotate(-90 93.3 89.4)">11</text>
<text x="94.5" y="84.7" transform="rotate(-90 94.5 84.7)">GND</text>
<text x="114" y="89.5">诱骗15V</text>
<text x="150.4" y="85.2" transform="rotate(-90 150.4 85.2)">OFF</text>
<text x="151.2" y="89.8" transform="rotate(-90 151.2 89.8)">3</text>
<text x="153" y="85.2" transform="rotate(-90 153 85.2)">GNDGATE</text>
<text x="153.7" y="89.8" transform="rotate(-90 153.7 89.8)">2</text>
<text x="155.5" y="85.2" transform="rotate(-90 155.5 85.2)">VS</text>
<text x="156.3" y="89.8" transform="rotate(-90 156.3 89.8)">1</text>
<text x="334.9" y="129.1">1</text>
<text x="334.9" y="131.6">2</text>
<text x="337.2" y="130.3">BOOT0</text>
<text x="369.1" y="130.3">PB7</text>
<text x="370.4" y="127.8">EP</text>
<text x="374.5" y="131.6">27</text>
<text x="374.5" y="129.1">28</text>
<text x="374.5" y="126.5">29</text>
<text x="73.3" y="136.7">8</text>
<text x="73.3" y="134.1">9</text>
<text x="75.6" y="137.9">VIN</text>
<text x="75.6" y="135.4">GND</text>
<text x="100.5" y="137.9">SW</text>
<text x="105.3" y="136.7">1</text>
<text x="210.6" y="136.4">最大输入40V，ADC采样2.14V</text>
<text x="334.9" y="134.1">3</text>
<text x="334.9" y="136.7">4</text>
<text x="337.2" y="132.9">OSCIN/PF0</text>
<text x="337.2" y="135.4">OSCOUT/PF1</text>
<text x="337.2" y="137.9">NRST</text>
<text x="369.1" y="137.9">PB4</text>
<text x="369.1" y="135.4">PB5</text>
<text x="369.1" y="132.9">PB6</text>
<text x="374.5" y="136.7">25</text>
<text x="374.5" y="134.1">26</text>
<text x="73.3" y="141.8">6</text>
<text x="73.3" y="139.2">7</text>
<text x="75.6" y="143">NC</text>
<text x="75.6" y="140.5">EN</text>
<text x="95.1" y="143">BIAS/VD</text>
<text x="99.7" y="140.5">BST</text>
<text x="105.3" y="139.2">2</text>
<text x="105.3" y="141.8">3</text>
<text x="210.6" y="138.8">最小输入5V，ADC采样0.268V</text>
<text x="334.9" y="139.2">5</text>
<text x="334.9" y="141.8">6</text>
<text x="337.2" y="140.5">VDDA</text>
<text x="337.2" y="143">PA0</text>
<text x="367.8" y="143">PA15</text>
<text x="369.1" y="140.5">PB3</text>
<text x="374.5" y="141.8">23</text>
<text x="374.5" y="139.2">24</text>
<text x="73.3" y="144.3">5</text>
<text x="75.6" y="145.6">NC</text>
<text x="101.3" y="145.6">FB</text>
<text x="105.3" y="144.3">4</text>
<text x="334.9" y="144.3">7</text>
<text x="334.9" y="146.8">8</text>
<text x="334.9" y="149.4">9</text>
<text x="337.2" y="145.6">PA1</text>
<text x="337.2" y="148.1">PA2</text>
<text x="367.8" y="148.1">PA13</text>
<text x="367.8" y="145.6">PA14</text>
<text x="374.5" y="149.4">20</text>
<text x="374.5" y="146.8">21</text>
<text x="374.5" y="144.3">22</text>
<text x="333.6" y="154.5">11</text>
<text x="337.2" y="150.6">PA3</text>
<text x="337.2" y="153.2">PA4</text>
<text x="337.2" y="155.7">PA5</text>
<text x="360.6" y="150.6">PA10(PA12)</text>
<text x="361.9" y="153.2">PA9(PA11)</text>
<text x="369.1" y="155.7">PA8</text>
<text x="374.5" y="154.5">18</text>
<text x="374.5" y="151.9">19</text>
<text x="333.6" y="157">12</text>
<text x="337.2" y="158.3">PA6</text>
<text x="337.2" y="160.8">PA7</text>
<text x="368.6" y="158.3">VDD</text>
<text x="368.8" y="160.8">VSS</text>
<text x="374.5" y="159.5">16 GND</text>
<text x="374.5" y="157">17</text>
<text x="333.6" y="162.1">14</text>
<text x="337.2" y="163.3">PB0</text>
<text x="369.1" y="163.3">PB1</text>
<text x="374.5" y="162.1">15 INA_SDA</text>
<text x="287.8" y="209.5" transform="rotate(-90 287.8 209.5)">3</text>
<text x="292.9" y="209.5" transform="rotate(-90 292.9 209.5)">2</text>
<text x="332.8" y="209.6">6</text>
<text x="332.8" y="214.7">4</text>
<text x="332.8" y="212.2">5</text>
<text x="335.2" y="216">4</text>
<text x="335.2" y="213.5">5</text>
<text x="335.2" y="210.9">6</text>
<text x="332.8" y="219.8">2</text>
<text x="332.8" y="217.3">3</text>
<text x="335.2" y="221.1">2</text>
<text x="335.2" y="218.5">3</text>
<text x="287.8" y="223" transform="rotate(-90 287.8 223)">4</text>
<text x="292.9" y="223" transform="rotate(-90 292.9 223)">1</text>
<text x="332.8" y="222.3">1</text>
<text x="335.2" y="223.6">1</text>
<text x="86.1" y="241.9">2选1</text>
<text x="164.8" y="243.4">1</text>
<text x="164.8" y="245.9">2</text>
<text x="167.9" y="244.4">1</text>
<text x="173" y="240.3" transform="rotate(-90 173 240.3)">8</text>
<text x="174" y="243.3" transform="rotate(-90 174 243.3)">8</text>
<text x="54.4" y="249.5">注意N P 是否正确？</text>
<text x="167.9" y="246.9">2</text>
<text x="167.9" y="249.5">3</text>
<text x="167.9" y="252">4</text>
<text x="51.8" y="257.3">1</text>
<text x="70.9" y="257.3">10 SNS1N</text>
<text x="164.8" y="253.5">5</text>
<text x="164.8" y="256.1">6</text>
<text x="167.9" y="254.5">5</text>
<text x="167.9" y="257.1">6</text>
<text x="51.8" y="259.9">2</text>
<text x="51.8" y="262.4">3</text>
<text x="54.9" y="258.3">A1</text>
<text x="54.9" y="260.9">A0</text>
<text x="54.9" y="263.4">Alert</text>
<text x="62.8" y="263.4">VBUS</text>
<text x="63.9" y="258.3">VIN+</text>
<text x="64.5" y="260.9">VIN-</text>
<text x="70.9" y="262.4">8</text>
<text x="70.9" y="259.9">9</text>
<text x="173" y="261.9" transform="rotate(-90 173 261.9)">7</text>
<text x="174" y="258.8" transform="rotate(-90 174 258.8)">7</text>
<text x="51.8" y="264.9">4</text>
<text x="51.8" y="267.5">5</text>
<text x="54.9" y="266">SDA</text>
<text x="54.9" y="268.5">SCL</text>
<text x="64" y="266">GND</text>
<text x="64.7" y="268.5">VS+</text>
<text x="70.9" y="267.5">6</text>
<text x="70.9" y="264.9">7</text>
</g>
<g font-size="2.3" fill="#00f">
<text x="54.4" y="39.9">HC-DC-007B-2.5</text>
<text x="369.3" y="38.7">WSD40P10DN56</text>
<text x="87.4" y="42.5">SMBJ30CA</text>
<text x="283" y="48.8">01550900M</text>
<text x="244.9" y="60.2">TYPE-C 6P(073)</text>
<text x="293.1" y="65.3">SMBJ30CA</text>
<text x="397.3" y="62.8">BZT52C12</text>
<text x="70.9" y="69.1">1k</text>
<text x="117.9" y="72.9">10k</text>
<text x="158.5" y="76.8">LM5050</text>
<text x="30.2" y="80.6">TYPE-C 6P(073)</text>
<text x="72.1" y="81.8">1uF</text>
<text x="322.3" y="83.1">LM5050</text>
<text x="363" y="78">S8050</text>
<text x="397.3" y="78">OUT_CTL</text>
<text x="114" y="86.9">56K</text>
<text x="241" y="85.6">XT30PW-M</text>
<text x="319.8" y="131.4">OSC_IN</text>
<text x="319.8" y="128.8">BOOT0</text>
<text x="379.5" y="128.8">SC_SDA</text>
<text x="379.5" y="131.4">SC_SCL</text>
<text x="379.5" y="126.3">GND</text>
<text x="319.8" y="133.9">OSC_OUT</text>
<text x="319.8" y="136.4">NRST</text>
<text x="379.5" y="136.4">SC_CE</text>
<text x="379.5" y="133.9">SC_PSTOP</text>
<text x="62" y="142.8">100k</text>
<text x="262.6" y="142.8">NRST</text>
<text x="300.7" y="140.3">10K/NC</text>
<text x="319.8" y="139">3V3</text>
<text x="379.5" y="141.5">MCU_RUN</text>
<text x="74.7" y="149.1">JW5015A</text>
<text x="136.9" y="146.6">118K</text>
<text x="300.7" y="144.1">BOOT0</text>
<text x="319.8" y="146.6">COM_TX</text>
<text x="319.8" y="149.1">COM_RX</text>
<text x="379.5" y="146.6">SWDIO</text>
<text x="379.5" y="144.1">SWCLK</text>
<text x="379.5" y="149.1">PA10/USART0_RX</text>
<text x="128" y="154.2">22K R15</text>
<text x="225.8" y="154.2">120k</text>
<text x="277.4" y="154.1" transform="rotate(-90 277.4 154.1)">GND</text>
<text x="300.7" y="151.7">10k</text>
<text x="319.8" y="151.7">TEMP_ADC 10</text>
<text x="319.8" y="154.2">VIN_ADC</text>
<text x="379.5" y="154.2">OUT_CTL</text>
<text x="379.5" y="151.7">PA9/USART0_TX</text>
<text x="225.8" y="158">VIN_ADC</text>
<text x="319.8" y="159.3">INA_ALERT 13</text>
<text x="319.8" y="156.8">SC_INT</text>
<text x="319.8" y="161.8">INA_SCL</text>
<text x="379.5" y="156.8">3V3</text>
<text x="225.8" y="165.7">6.8k</text>
<text x="336.3" y="166.9">GD32E230G6U6TR</text>
<text x="59.4" y="188.5">SS34</text>
<text x="78.5" y="189.8">AMS1117-3.3</text>
<text x="389.2" y="194.1" transform="rotate(-90 389.2 194.1)">MCU_RUN</text>
<text x="297.2" y="199.9">OSC_IN</text>
<text x="230.9" y="205">10K</text>
<text x="230.9" y="208.8">TEMP_ADC</text>
<text x="341.4" y="208.8">PA9/USART0_TX</text>
<text x="296.9" y="215.2">8MHz</text>
<text x="340.1" y="213.9">3V3</text>
<text x="341.4" y="211.4">PA10/USART0_RX</text>
<text x="230.9" y="220.3">SDNT2012X103F3950FTF</text>
<text x="340.1" y="216.5">SWDIO</text>
<text x="340.1" y="219">SWCLK</text>
<text x="340.1" y="221.5">GND</text>
<text x="294.7" y="227.9">OSC_OUT</text>
<text x="138.2" y="239.3">PRG21BB150MB1RK</text>
<text x="150.9" y="235.5">AFC01-S06FCA-00</text>
<text x="154.7" y="243.1">GND</text>
<text x="154.7" y="248.2">COM_RX3</text>
<text x="154.7" y="250.7">COM_TX 4</text>
<text x="154.7" y="255.8">GND</text>
<text x="32.8" y="262.2">INA_ALERT</text>
<text x="74.7" y="259.6">SNS1P</text>
<text x="124.2" y="259.6">PRG21BB150MB1RK/NC</text>
<text x="32.8" y="264.7">INA_SDA</text>
<text x="32.8" y="267.3">INA_SCL</text>
<text x="54.4" y="272.3">INA226</text>
</g>
<g font-size="1.8">
<text x="77.4" y="179.8">1</text>
<text x="77.4" y="182.3">2</text>
<text x="77.4" y="184.9">3</text>
<text x="79.4" y="181">GND/ADJ</text>
<text x="79.4" y="183.6">Vout</text>
<text x="91.6" y="183.6">Vout</text>
<text x="96.4" y="182.3">4</text>
<text x="79.4" y="186.1">Vin</text>
</g>
<g font-size="1.8" fill="#000080">
<text x="208" y="257">H2</text>
<text x="216.9" y="257">H3</text>
<text x="208" y="265.9">H4</text>
<text x="216.9" y="265.9">H5</text>
</g>
<text font-size="1.4" fill="#000080" x="130.6" y="135.4">L2</text>
<text font-size="1.4" fill="#00f" x="131.8" y="139.2">10uH</text>
</svg>
